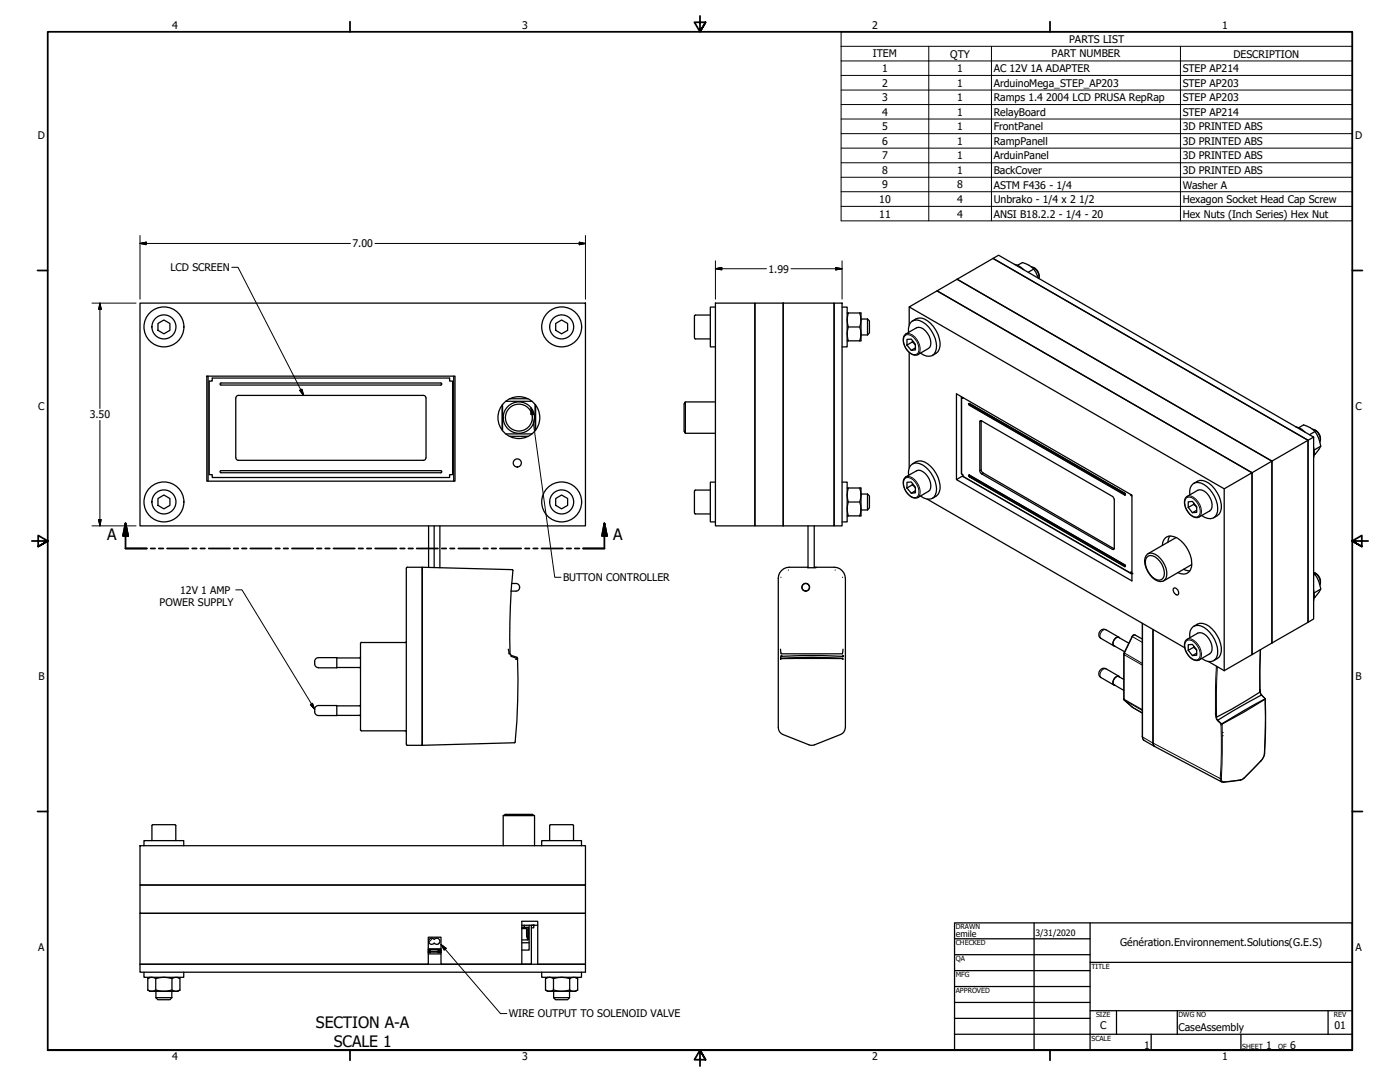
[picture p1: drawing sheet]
<svg xmlns="http://www.w3.org/2000/svg" width="559mm" height="432mm" viewBox="0 0 559 432" stroke-linecap="round" stroke-linejoin="round" font-family="sans-serif">
<!-- layer: Hatch (ANSI) -->
<path d="M172.7 374.5l-1.6 1.5M175.3 376.4l-.4 .3" fill="none" stroke="#000" stroke-width=".4"/>
<!-- layer: Visible (ANSI) -->
<g fill="none" stroke="#000" stroke-width=".51">
<path d="M382 111.4l-8 4.7 125.7 72.6-11.1 6.4-125.7-72.6 11.1-6.4 125.7 72.6v72.5l-11.1 6.5M382 111.4l125.7 72.6v72.6M382 111.4l125.7 72.6-8 4.7v72.5l8-4.6M382 111.4l14.4-8.3 125.7 72.6v72.6l-14.4 8.3M404.9 105.5l1.2 .4 2.5 1.7M406.1 105.9l2-1.1a8.1 8.1 0 0 1 6.3 6.2M411.6 106.4a4.5 4.5 0 0 1 3.1 4.8M412.6 106.7a3.9 3.9 0 0 1 2.2 4M412.6 107.4l-2.2 1.2M55.9 121h177.8v88.9h-177.8zM63.1 129.1l2.3-1.4 2.4 1.4v2.7l-2.4 1.4-2.3-1.4zM221.8 129.1l2.4-1.4 2.4 1.4v2.7l-2.4 1.4-2.4-1.4z"/>
<path d="M283.5 125.7h-5.9l-.4 .3 .1 9.1 6.2 .2M285.6 121h15.7v88.9h-15.7zM285.6 122.6h-2.1v15.8h2.1M301.3 121h11.3v88.9h-11.3zM312.6 121h20.3v88.9h-20.3zM332.9 121h3.2v88.9h-3.2zM336.1 122.6h2v15.8h-2M338.1 124.9h5.6v11.1h-5.6M338.6 124.9a9 9 0 0 0 0 5.6 8.8 8.8 0 0 0 0 5.5M338.6 130.5h4.6M343.2 124.9a7.9 7.9 0 0 1 0 5.6 7.8 7.8 0 0 1 0 5.5M343.7 127.3h2.6"/>
<path d="M343.7 133.7h2.6M346.3 127.3l.7 .8v4.7l-.7 .9M346.3 127.3v6.4M361.1 133.7l4.7-2.9a4.6 4.6 0 0 1 5.1 3.4 4.2 4.2 0 0 1-.3 4.9l-4.3 2.4a4.5 4.5 0 0 1-5.2-3.5l-.5-1.6a3.3 3.3 0 0 1 .5-2.7zM362 135.4l1.7-.1 1.7 2.1v2.2l-1.7 .2-1.7-2.1zM362.6 132.7a3.6 3.6 0 0 1 .8-3.8 3.6 3.6 0 0 1 3.7-.9 11.7 11.7 0 0 1 6.6 11.4 3.2 3.2 0 0 1-5.1 2.3l-1.2-.8M362.9 122.5v7.2M364.2 136.5l1.2 1.2M364.2 136.5l-2.2 1.2M364.2 128.1a4.9 4.9 0 0 1 7.3 1 11.1 11.1 0 0 1 3.4 10.2l-.5 1-2.2 1.6M364.2 136v.5M365.4 138.8l-1.7 1"/>
<path d="M82.5 150.1h99.1v41.9h-99.1zM83.1 150.1v41.9M83.5 152.1h1.2v-1.2h94.8v1.2h1.2v37.3h-1.2v1.2h-94.8v-1.2h-1.2zM87.9 153l.3-.2h87.7l.4 .5-.4 .4h-87.7l-.3-.2zM94.1 158.8v23.9M95.1 157.8h73.9l.7 .3 .3 .7M95.2 157.8l-.7 .3-.3 .7M170.1 158.8l-.1 23.9-.6 .9-74.3 .1M181.1 150.1v41.9M203.5 159.1h7.2M362.9 140.7v46.1M383.7 158.5v30.5l.7 .5 .1 .7 67 38.8"/>
<path d="M383.8 158.4l.1 .4 .5 .2v-.3M200.4 161.7v9.9M200.6 161.4v10.4M201.9 160.1h10.4M201.9 173.2h10.4M203.5 174.1h7.2M213.6 161.4v10.4M213.8 161.7v9.9M273.6 160.4v12.5l-.6-.9v-10.8zM273.6 160.4h12M273.6 172.9h12M386.8 161l62.1 35.8 .3 .7"/>
<path d="M387 161l.2 .5 62 35.8M391.2 168h.6l52.3 30.1 .7 1.2-.2 19.9-.5 .1-52.7-30.5-.3-1zM391.7 167.9l-.1 19.6 .4 .9 52.8 30.5M517.1 170.3l2.6 1.1 1.2 1.1M518.4 170.7l1.9-1.2a8.6 8.6 0 0 1 6.5 6.9l.4 1.7-1.5 2.2-1.1 1.1M522.1 175.7l2.2-1.3v72.6l-2.2 1.3zM523.8 171.3a4.3 4.3 0 0 1 3.1 5.1M524.3 174.4l-125.7-72.5-2.2 1.2 125.7 72.6-14.4 8.3v72.6M524.3 178.4l.3 1.6-.3 2.7M524.8 171.6a3.9 3.9 0 0 1 2.2 3.9M524.9 172.2l-2.2 1.3M527.2 178.1l-2.6 1.5"/>
<path d="M63.1 198.9l2.3-1.4 2.4 1.4v2.8l-2.4 1.4-2.3-1.4zM87.9 188l.3-.2h87.7l.4 .4-.4 .5h-87.7l-.3-.2zM94.2 182.7l.3 .7 .7 .3M221.8 198.9l2.4-1.4 2.4 1.4v2.8l-2.4 1.4-2.4-1.4zM283.5 195.6h-5.9l-.4 .3 .1 9 6.2 .2M285.6 192.4h-2.1v15.9h2.1M336.1 192.4h2v15.9h-2M338.1 194.8h5.6v11.1h-5.6M338.6 194.8a9 9 0 0 0 0 5.5 8.8 8.8 0 0 0 0 5.6M343.2 194.8a7.9 7.9 0 0 1 0 5.5 7.8 7.8 0 0 1 0 5.6M343.7 197.2h2.6M346.3 197.2l.7 .7v4.8l-.7 .8"/>
<path d="M346.3 197.2v6.3M361.1 190.7l4.7-2.8a3 3 0 0 1 3.6 1.1 6.2 6.2 0 0 1 1.8 6.6l-4.9 3a4.1 4.1 0 0 1-4.9-2.7l-.8-2.5a3.3 3.3 0 0 1 .5-2.7zM362 192.5l1.7-.2 1.7 2.1v2.3l-1.7 .1-1.7-2zM362.6 189.7a3.6 3.6 0 0 1 3.4-4.9 10.9 10.9 0 0 1 7.8 10.3 3.4 3.4 0 0 1-1.3 3.6 3.4 3.4 0 0 1-3.9 0l-1.2-.8M364.2 193.5l1.2 1.3M364.2 193.5l-2.2 1.3M364.2 185.1a4.9 4.9 0 0 1 7.3 1 11.1 11.1 0 0 1 3.4 10.2l-.5 1.1-2.2 1.5M364.2 193v.5M365.4 195.8l-1.7 1M370.1 199.2l102.8 59.3M384.4 189.9l-2.6 1.5 70 40.4v-34.2l-70-40.4v34.2M386.8 189.6l62.1 35.8 .3 .7"/>
<path d="M387 189.6l.2 .5 62 35.8M451.4 197.4v.3l.3-.2M451.4 197.7l.4 .2M473.3 198.5l4.8-2.9a4.6 4.6 0 0 1 5.1 3.4 4.2 4.2 0 0 1-.3 4.9l-4.3 2.4a4.1 4.1 0 0 1-4.9-2.7l-.7-1.5-.2-1.7zM474.9 197.5a3.6 3.6 0 0 1 .7-3.8 3.6 3.6 0 0 1 3.8-.9 11.1 11.1 0 0 1 6.2 12.5 3.6 3.6 0 0 1-5.9 .4M476.5 192.9a5 5 0 0 1 7.2 1 11.3 11.3 0 0 1 3.5 10.3l-.5 .9-2.3 1.5M488.6 195.1v72.6M171.1 209.9v16.5M173.3 209.9v16.6M175.6 209.9v16.7M322.5 209.9v16.7M325 209.9v16.7"/>
<path d="M338.6 200.3h4.6M343.7 203.5h2.6M463.9 217.7a3.3 3.3 0 0 1 4.7-3.5 12.1 12.1 0 0 1 7 12 3.4 3.4 0 0 1-5.4 2.3M466.9 213.9l-.7 2.5M469.5 214.5l-11.3 6.5M474.3 200.3l1.6-.2 1.7 2.1v2.3l-1.7 .1-1.6-2.1zM476.4 201.3l1.2 1.2M476.4 201.3l-2.1 1.2M476.5 200.8l-.1 .5M477.6 203.6l-1.7 1M162.2 226.8v70.2l.4 .4h5.9v-71h-5.9l-.4 .4M168.5 227.4h.1"/>
<path d="M204 235.9l-.5 18.7 .1 6.3 .5 .7M204.2 232.9h2.2l.7 .5 .3 1M204.3 232.9l-.3 3M204.3 232.9l.4-5.3-.2-.3-35.9-.9v71l36.9-1a214.3 214.3 0 0 0 1.1-33.6M207.4 234.5l-.3 .8-.7 .5-2.4 .1M311.7 230.4h.1M314.7 227.5h.1M322.4 226.4h3.3M322.5 226.4h-7.4a4.4 4.4 0 0 0-4.5 4.5v59.4a2.95 2.95 0 0 0 1.9 2.8l11.2 4.3 1.4-.2 10.4-4.1a3.1 3.1 0 0 0 1.9-2.8v-59.4a4.6 4.6 0 0 0-4.5-4.5h-7.9M333.3 227.5h.1M336.3 230.4h.1M451.8 228.4l-.4-.2 .1 .8 .3-.1"/>
<path d="M457.6 222.5a2.33 2.33 0 0 1 3.3-.3 7.3 7.3 0 0 1 3.3 8.5 2.66 2.66 0 0 1-4.2-.4 7.2 7.2 0 0 1-2.4-7.8zM458.1 221a5.2 5.2 0 0 1 6 3.1 6.4 6.4 0 0 1 .8 7.4 4.2 4.2 0 0 1-5.9-2.1 7.2 7.2 0 0 1-1.5-7.7zM468.3 234.9l.3-.3a1.7 1.7 0 0 1 1.6 1 1.7 1.7 0 0 1-.3 1.9 2.27 2.27 0 0 1-1.6-2.6zM472.4 227.2l2.5 .6M475.7 225.3l-11.3 6.5M524.3 235.5l.3 1.5-.3 2.7M524.3 228.4a4.5 4.5 0 0 1 2.6 5M524.3 228.7a11.2 11.2 0 0 1 2.9 6.4l-1.5 2.2-1.1 1.1M524.8 228.6a3.9 3.9 0 0 1 2.2 3.9M524.9 229.2l-.6 .4M527.2 235.1l-2.6 1.5M144.3 256.3l-.4 .5v34.7l.4 .2h17.5l.4 .4"/>
<path d="M162.2 256l-.4 .4h-17.5M202.9 259.1l.3 1.8h.4M311.5 259.1l.3 1.8h24.4l.3-1.8M446.6 254.3l-5.1-3a2.01 2.01 0 0 0-2.6 .8 2.01 2.01 0 0 0 .5 2.7l5.2 2.9M446.8 254.6l-.3-.3a2.37 2.37 0 0 0-2 3.4l.5 .2M450.5 256.7l-4-2.3a2.21 2.21 0 0 0-1.9 3.3l4.3 2.4M455.9 255l-2.8-1.6a.85 .85 0 0 0-1.2 .6l-3.3 7v18.1l3.4 3.2M455.9 248.7v45.2l.4 1.3 4.5 2.7M460.2 251.2v45.3M473.3 255.5l4.8-2.8a4.6 4.6 0 0 1 5.1 3.3 4.2 4.2 0 0 1-.3 4.9l-4.3 2.5a5 5 0 0 1-5.6-4.3l-.2-1.7zM474.3 257.3l1.6-.1 1.7 2.1v2.2l-1.7 .1-1.6-2.1zM474.9 254.5a3.6 3.6 0 0 1 .7-3.8 3.6 3.6 0 0 1 3.8-.9 11.2 11.2 0 0 1 6.2 12.6 3.6 3.6 0 0 1-5.9 .4"/>
<path d="M476.4 258.3l1.2 1.2M476.4 258.3l-2.1 1.2M476.5 249.9a4.9 4.9 0 0 1 7.2 1.1 11.1 11.1 0 0 1 3.5 10.2l-.5 1-2.3 1.5M476.5 257.9l-.1 .4M503.1 259.3l-.2 16.9-11.3 6.8-6 3.2-.5-1.5M125.6 265a1.99 1.99 0 0 1 1-2.5l7.8-.1v4.1h-7.3M125.6 265l.3 .8 1.2 .6M134.4 266.4h9.1l.4 .4M143.9 262.2l-.4 .4h-9.1M204.1 261.6l-.1 .3 2.2 .8M204.1 261.6l2.2 .7M206.2 262.7l-.3 .4 .7-.3"/>
<path d="M206.3 262.3l.3 .5M206.3 262.3l-.1 .4M336.5 262.1l-.1-.1a189.7 189.7 0 0 0-24.7-.1l-.1 .8a148.6 148.6 0 0 1 24.8 .2v.2l-.2-.3h-18.3h-6.1l-.2 .3v-.4M446.6 269.9l-5.1-3a2.04 2.04 0 0 0-2.6 .8 2.04 2.04 0 0 0 .5 2.7l5.2 3M446.8 270.2l-.3-.4a2.45 2.45 0 0 0-2 3.5l.5 .1M448.6 271.1l-2.1-1.1a2.14 2.14 0 0 0-1.9 3.2l4 2.3M477.6 260.7l-1.7 .9M482.3 264l6.3 3.7M502.9 275.2l.7 2.2M503.5 277.4l-17.4 10 1.5 1.5 13.1-7.7 4.3-2.2M503.5 277.4h.1M503.6 277.4l1.5 1.5"/>
<path d="M505 279l.1 11-.5 11.4-1.2 2.2-7.5 7.5-4.1 .7-4.2 .2-26.7-14.1-.7-1.4M505 279l-17.6 10.2 .2-.3M125.9 282.2l1.2-.6h7.3v4h-7.3a2.09 2.09 0 0 1-1.2-3.4zM134.4 285.5h9M143.5 285.4l.4 .4M143.9 281.3l-.4 .4h-9.1M168.5 296.4h.1M452 282.3h.1M452.1 282.3l3.8 2.2M460.2 296.5l.3 1.1 .4 .3M55.9 337.5h177.8v15.7h-177.8zM57.5 337.5v-2h15.8v2"/>
<path d="M60.6 329.4v6.1M61 329.1l-.4 .4M61 329.1h8.8M69.8 329.1l.4 .4M70.2 329.4v6.1M200.9 325.5l.8-.5h10.8l.9 .5zM200.9 325.5v12M213.4 325.5v12M216.2 337.5v-2h15.9v2M219.4 329.4v6.1M228.5 329.1h-8.8l-.3 .4M228.6 329.1l.3 .4"/>
<path d="M228.9 329.4v6.1M55.9 353.2h177.8v11.3h-177.8zM55.9 364.5h177.8v23.5h-177.8v-3.2h177.8h-19.1v-17.1h-6.3v17.1h-32.3v-10.8h-5.1v10.8h-115zM170.9 380h.9l-.9 .2M170.9 379.3h.9l-.9 .2M170.9 379.9h5.1M170.9 379h5.1M170.9 379.8h5.1M170.9 378.7h5.1M170.9 378.9h5.1M171.6 374.6l.7-.2 1 .5a1.26 1.26 0 0 1 1.9-.2 1.26 1.26 0 0 1 0 1.9 1.26 1.26 0 0 1-1.9-.2 1.24 1.24 0 0 1-1.9 .1 1.24 1.24 0 0 1 .2-1.9zM176 380h-1.2l1.2 .2"/>
<path d="M176 379.3h-1.2l1.2 .2M208.3 369.3h6.3M208.3 370.6h2.1v3h-.2l.3 1.5M208.3 370.1h.9M208.3 376.2h2.9M209.2 369.3v.8h1.7v5h-2.6M210.2 370.6v3M210.4 374.1h.5M211.2 369.3v9.9h-2.9M212.1 370.3h.9v-1h-.9v15.4h-3.8M213.1 369.4h.1M213.1 369.3l-.1 .1"/>
<path d="M57.5 388v2h15.8v-2M59 395.1l1.6 .5M59 390.5a2.73 2.73 0 0 1 3.2 0 10.6 10.6 0 0 1 6.4 0 2.73 2.73 0 0 1 3.2 0M59 395.1l.8 .5h.8M59 390.5v4.6M59.8 390l-.8 .5M62.2 390.5v4.6M62.2 398.1l.8 .9h4.8l.8-.9M62.2 398.1h6.4M62.2 395.6v2.5M68.6 395.6v2.5M68.6 390.5v4.6"/>
<path d="M71 390l.8 .5v4.6M71.8 395.1l-.8 .5h-10.4M71.8 395.1a2.73 2.73 0 0 1-3.2 0 10.6 10.6 0 0 1-6.4 0l-1.6 .5M170.9 380.7h5.1M216.2 388v2h15.9v-2M217.7 395.1l1.6 .5M217.7 390.5a2.73 2.73 0 0 1 3.2 0 10.6 10.6 0 0 1 6.5 0 2.73 2.73 0 0 1 3.2 0M217.7 395.1l.9 .5h.7M217.7 390.5v4.6M218.6 390l-.9 .5M220.9 390.5v4.6M221 398.1l.7 .9h4.9l.7-.9"/>
<path d="M221 398.1h6.3M221 395.6v2.5M227.3 395.6v2.5M227.4 390.5v4.6M229.7 390l.9 .5v4.6M230.6 395.1l-.9 .5h-10.4M230.6 395.1a2.73 2.73 0 0 1-3.2 0 10.6 10.6 0 0 1-6.5 0l-1.6 .5"/>
<circle cx="65.4" cy="130.5" r="8"/>
<circle cx="65.4" cy="130.5" r="4.8"/>
<circle cx="224.2" cy="130.5" r="8"/>
<circle cx="224.2" cy="130.5" r="4.8"/>
<circle cx="207.1" cy="166.7" r="8.4"/>
<circle cx="207.1" cy="166.7" r="5.4"/>
<circle cx="207.1" cy="166.7" r="6.3"/>
<circle cx="206.5" cy="184.8" r="1.62"/>
<circle cx="65.4" cy="200.3" r="8"/>
<circle cx="65.4" cy="200.3" r="4.8"/>
<circle cx="224.2" cy="200.3" r="8"/>
<circle cx="224.2" cy="200.3" r="4.8"/>
<circle cx="321.6" cy="234.3" r="1.49"/>
<circle cx="321.6" cy="234.4" r="1.54"/>
</g>
<g fill="#000">
<circle cx="451.8" cy="228.9" r=".25"/>
<circle cx="311.7" cy="261.7" r=".25"/>
<circle cx="336.3" cy="261.9" r=".25"/>
<circle cx="336.3" cy="261.7" r=".25"/>
<circle cx="212.8" cy="369.3" r=".25"/>
</g>
<!-- layer: Visible Narrow (ANSI) -->
<g fill="none" stroke="#000" stroke-width=".4">
<path d="M361.1 134a2.35 2.35 0 0 1 3.3 .4 6 6 0 0 1 2.1 6.3 2.32 2.32 0 0 1-3.9-.4 5.4 5.4 0 0 1-1.5-6.3zM361.6 133.3a3.7 3.7 0 0 1 4.4 2.1 4.6 4.6 0 0 1 .3 6.1M383.9 158.8v30.4M386.8 161l.1 .8M386.9 161l-.4 .2 .4 .6M386.9 161l62 35.8M386.9 161.8l62 35.8M386.9 161h.1M387.2 161.5l-.2 .2 62 35.8 .2-.1M391.6 168l-.5 .3M361.1 191.1a2.35 2.35 0 0 1 3.3 .4 6 6 0 0 1 2.1 6.2 1.92 1.92 0 0 1-3 .4 5.9 5.9 0 0 1-2.4-7zM361.6 190.3a4.6 4.6 0 0 1 5 3.4 4.2 4.2 0 0 1-.3 4.9"/>
<path d="M384.4 190.1l67 38.6M386.8 189.6l.1 .8M386.9 189.5l-.4 .2 .4 .7M386.9 189.5l62 35.9M386.9 190.4l62 35.8M386.9 189.5v.1M387.2 190.1l-.2 .1 62 35.9 .2-.2M391.6 187.5l-.5 .3M392.4 188.7l-.6 .4M448.9 196.8l.4 .6-.4 .2M448.9 196.8h.1M449.2 197.5l-.3 .1"/>
<path d="M473.4 198.8a2.38 2.38 0 0 1 3.2 .5 5.9 5.9 0 0 1 2.2 6.2 1.97 1.97 0 0 1-3.1 .3 6.4 6.4 0 0 1-2.7-6.2zM473.8 198.1a3 3 0 0 1 3.6 1.2 6.2 6.2 0 0 1 1.8 6.5l-.6 .5M444.6 218.9l-.5 .4M448.9 225.4l.4 .6-.4 .2M448.9 225.4h.1M449.2 226.1l-.3 .1M441.5 251.3a2.29 2.29 0 0 0-2.1 3.5M451.9 254l.1 .1M452 254.1l-3.2 6.5 7.1 4.1M452 254.1l3.9 2.2M453.1 253.4l-.8 .2-.3 .5M456.1 248.8v45.3l30.9 16.6"/>
<path d="M473.4 255.9a2.28 2.28 0 0 1 3.2 .4 5.9 5.9 0 0 1 2.2 6.3 1.97 1.97 0 0 1-3.1 .2 6.4 6.4 0 0 1-2.7-6.2zM473.8 255.1a3 3 0 0 1 3.6 1.2 6.2 6.2 0 0 1 1.8 6.5l-.6 .6M503 259.3l-.1 16.9M441.5 266.9a2.32 2.32 0 0 0-2.1 3.5M448.6 278.8l.2 .6M448.7 260.5l-.1 .7v-.2M455.9 265.4l-7.3-4.2v17.8l7.3 4.2M485.5 265.9l-.4 18.8a4.3 4.3 0 0 0 2.5 4.4M485.9 266.1l-.4 9.9 .1 10.2M502.9 275.9l.3 1.2 1.8 1.8M505 279l.1 7.4-.5 15.1-1.2 2-6.7 6.9-1.5 .8M452 282.3h.1"/>
<path d="M455.9 283.5l-7.1-4 3.2 2.8 3.9 2.2M455.9 293.9l.7 1.6M485.5 286l.6 1.4M487.4 289.2l.1 10.9-.5 10.6M487.8 288.9l.1 11.1-.4 10.7a1.06 1.06 0 0 0 1.1 1.3l6.6-.8M487 310.7h.5M487 310.7l.2 .8 .5 .5M488.6 312l-.2 .2M495.2 311.2l-.1 .1M496.7 310.4l-.1 .1M503.4 303.5v.1M504.8 300.7l-.2 .1"/>
</g>
<g fill="#000">
<circle cx="487.9" cy="292.4" r=".19"/>
<circle cx="487.9" cy="293.6" r=".19"/>
</g>
<!-- layer: Symbol (ANSI) -->
<g fill="none" stroke="#000" stroke-width=".4">
<path d="M335.7 18.5v-5.8h204.1v5.8M335.7 18.5h204.1v5.8M335.7 18.5v69.6h204.1v-63.8M370.7 18.5v69.6M395.7 18.5v69.6M471.2 18.5v69.6M335.7 24.3h204.1M335.7 30.1h204.1M335.7 35.9h204.1M335.7 41.7h204.1M335.7 47.5h204.1M335.7 53.3h204.1"/>
<path d="M335.7 59.1h204.1M335.7 65h204.1M335.7 70.7h204.1M335.7 76.5h204.1M335.7 82.4h204.1M92.5 106.7h2.5l26.2 51.1M119.6 155.8l.9-.5 .7 2.5zM212 162.9l.9 2.4-1 .1zM212 162.9l9.4 67.5h2.5M94.1 235.4h2.5l29 47.7M123.9 281.2l.8-.5 .9 2.4zM176 376.9l2.1 1.6-.8 .7z"/>
<path d="M176 376.9l23.8 27.6h2.5"/>
</g>
<!-- layer: Section Line (ANSI) -->
<g fill="none" stroke="#000" stroke-width=".7">
<path d="M50.1 208.9l1 5h-2zM50.1 208.9v10h8.5M60.1 218.9h1.8M63.4 218.9h1.8M66.7 218.9h8.5M76.7 218.9h1.8M80 218.9h1.8M83.3 218.9h8.5M93.3 218.9h1.8M96.6 218.9h1.8M99.9 218.9h8.5M109.9 218.9h1.8"/>
<path d="M113.2 218.9h1.8M116.5 218.9h8.5M126.5 218.9h1.8M129.8 218.9h1.8M133.1 218.9h8.5M143.1 218.9h1.8M146.4 218.9h1.8M149.7 218.9h8.5M159.7 218.9h1.8M163 218.9h1.8M166.3 218.9h8.5M176.3 218.9h1.8"/>
<path d="M179.6 218.9h1.8M182.9 218.9h8.6M192.9 218.9h1.9M196.2 218.9h1.9M199.5 218.9h8.5M209.5 218.9h1.8M212.9 218.9h1.7M216.2 218.9h8.5M226.1 218.9h1.9M229.4 218.9h1.9M241.2 208.9l1.1 5h-2zM241.2 208.9v10h-8.5"/>
</g>
<path d="M50.1 208.9l1 5zM50.1 208.9l1 5h-2zM241.2 208.9l1.1 5zM241.2 208.9l1.1 5h-2z" fill="#000" stroke="#000" stroke-width=".7"/>
<!-- layer: Border (ANSI) -->
<g fill="none" stroke="#000" stroke-width=".7">
<path d="M139.7 8.6v4.1M279.4 6.3v6.4l-2.2-3.8h4.4l-2.2 3.8 2.2-3.8M419.1 8.6v4.1M15 107.9h4M539.8 107.9h4M12.7 215.9h6.3l-3.8-2.2v4.4l3.8-2.2-3.8 2.2M546.1 215.9h-6.3l3.8-2.2v4.4l-3.8-2.2 3.8 2.2M15 323.8h4M539.8 323.8h4M19 419.1v-406.4h520.8v406.4h-520.8h520.8M139.7 419.1v4.1M419.1 419.1v4.1"/>
<path d="M281.6 422.9l-2.2-3.8 2.2 3.8h-4.4l2.2-3.8v6.3"/>
</g>
<!-- layer: Title (ANSI) -->
<g fill="none" stroke="#000" stroke-width=".51">
<path d="M381 368.3h158.8v50.8h-158.8zM381 374.6h54.1M412.7 368.3v50.8M435.1 368.3v50.8M381 381h54.1M381 387.3h54.1M381 393.7h54.1M435.1 384h104.7M381 400h54.1M381 406.4h54.1M381 412.7h158.8M435.1 403.4h104.7"/>
<path d="M445.6 403.4v9.3M459.5 412.7v6.4M469.9 403.4v9.3M495.3 412.7v6.4M530.1 403.4v9.3"/>
</g>
<!-- layer: Symbol (ANSI) -->
<path d="M119.6 155.8l1.6 2zM119.6 155.8l.9-.5 .7 2.5zM212 162.9l.9 2.4zM212 162.9l.9 2.4-1 .1zM123.9 281.2l1.7 1.9zM123.9 281.2l.8-.5 .9 2.4zM176 376.9l2.1 1.6zM176 376.9l2.1 1.6-.8 .7z" fill="#000" stroke="#000" stroke-width=".4"/>
<!-- layer: Dimension (ANSI) -->
<g fill="none" stroke="#000" stroke-width=".4">
<path d="M55.9 97.2l2.5-.6v1.1zM55.9 97.2h84M55.9 94v25.4M149.7 97.2h84M231.2 96.6l2.5 .6-2.5 .5zM233.7 94v25.4M285.6 107.3l2.5-.6v1zM285.6 107.3h20.3M285.6 104.1v15.3M315.7 107.3h20.4M333.6 106.7l2.5 .6-2.5 .4zM336.1 104.1v15.3"/>
<path d="M36.7 121h17.6M39.9 121l.5 2.4h-1zM39.9 121v42M39.9 167.8v42.1M36.7 209.9h17.6M39.4 207.3h1l-.5 2.6z"/>
</g>
<path d="M55.9 97.2l2.5-.6zM55.9 97.2l2.5-.6v1.1zM231.2 97.7l2.5-.5zM231.2 96.6l2.5 .6-2.5 .5zM285.6 107.3l2.5-.6zM285.6 107.3l2.5-.6v1zM333.6 107.7l2.5-.4zM333.6 106.7l2.5 .6-2.5 .4zM39.9 121l.5 2.4zM39.9 121l.5 2.4h-1zM39.4 207.3l.5 2.6zM39.4 207.3h1l-.5 2.6z" fill="#000" stroke="#000" stroke-width=".4"/>
<g font-size="6.3">
<text x="42.8" y="215.3">A</text>
<text x="244.7" y="215.3">A</text>
<text x="126.1" y="410.1">SECTION A-A</text>
<text x="133.2" y="417.6">SCALE 1</text>
</g>
<g font-size="4.2">
<text x="68.7" y="11.7">4</text>
<text x="208.4" y="11.7">3</text>
<text x="348.1" y="11.7">2</text>
<text x="487.8" y="11.7">1</text>
<text x="426.8" y="17.1">PARTS LIST</text>
<text x="348.4" y="22.9">ITEM</text>
<text x="379.3" y="23">QTY</text>
<text x="419.7" y="22.9">PART NUMBER</text>
<text x="492.3" y="23">DESCRIPTION</text>
<text x="352.1" y="28.8">1</text>
<text x="382.1" y="28.8">1</text>
<text x="396.6" y="28.8">AC 12V 1A ADAPTER</text>
<text x="472.1" y="28.8">STEP AP214</text>
<text x="352.1" y="34.5">2</text>
<text x="382.1" y="34.5">1</text>
<text x="396.6" y="34.6">ArduinoMega_STEP_AP203</text>
<text x="472.1" y="34.5">STEP AP203</text>
<text x="352.1" y="40.4">3</text>
<text x="382.1" y="40.3">1</text>
<text x="396.6" y="40.4">Ramps 1.4</text>
<text x="417.6" y="40.4">2004 LCD PRUSA RepRap</text>
<text x="472.1" y="40.4">STEP AP203</text>
<text x="352.1" y="46.2">4</text>
<text x="382.1" y="46.2">1</text>
<text x="396.6" y="46.2">RelayBoard</text>
<text x="472.1" y="46.2">STEP AP214</text>
<text x="352.1" y="51.9">5</text>
<text x="382.1" y="51.9">1</text>
<text x="396.6" y="52">FrontPanel</text>
<text x="472.1" y="52">3D PRINTED ABS</text>
<text x="15.1" y="55.5">D</text>
<text x="352.1" y="57.8">6</text>
<text x="382.1" y="57.8">1</text>
<text x="396.6" y="57.8">RampPanell</text>
<text x="472.1" y="57.8">3D PRINTED ABS</text>
<text x="540.9" y="55.5">D</text>
<text x="352.1" y="63.6">7</text>
<text x="382.1" y="63.6">1</text>
<text x="396.6" y="63.6">ArduinPanel</text>
<text x="472.1" y="63.6">3D PRINTED ABS</text>
<text x="352.1" y="69.4">8</text>
<text x="382.1" y="69.3">1</text>
<text x="396.6" y="69.4">BackCover</text>
<text x="472.1" y="69.4">3D PRINTED ABS</text>
<text x="352.1" y="75.2">9</text>
<text x="382.1" y="75.2">8</text>
<text x="396.6" y="75.2">ASTM F436 - 1/4</text>
<text x="472.1" y="75.2">Washer A</text>
<text x="351" y="81">10</text>
<text x="382.1" y="81">4</text>
<text x="396.6" y="81">Unbrako - 1/4 x 2</text>
<text x="430.7" y="81">1/2</text>
<text x="472.1" y="81">Hexagon Socket Head Cap Screw</text>
<text x="351" y="86.8">11</text>
<text x="382.1" y="86.8">4</text>
<text x="396.6" y="86.9">ANSI B18.2.2 - 1/4 - 20</text>
<text x="472.1" y="86.9">Hex Nuts (Inch Series) Hex Nut</text>
<text x="140.7" y="98.7">7.00</text>
<text x="68" y="108.2">LCD SCREEN</text>
<text x="306.8" y="108.8">1.99</text>
<text x="15.2" y="163.4">C</text>
<text x="35.8" y="166.9">3.50</text>
<text x="541" y="163.4">C</text>
<text x="224.7" y="231.9">BUTTON CONTROLLER</text>
<text x="71.9" y="237">12V 1 AMP</text>
<text x="63.7" y="242">POWER SUPPLY</text>
<text x="15.3" y="271.4">B</text>
<text x="541.1" y="271.4">B</text>
<text x="447.1" y="377.4">Génération.Environnement.Solutions(G.E.S)</text>
<text x="15.2" y="379.3">A</text>
<text x="541" y="379.3">A</text>
<text x="203.1" y="406">WIRE OUTPUT TO SOLENOID VALVE</text>
<text x="439.1" y="410.8">C</text>
<text x="470.4" y="411.4">CaseAssembly</text>
<text x="532.6" y="410.8">01</text>
<text x="456.7" y="418.6">1</text>
<text x="505.3" y="418.5">1</text>
<text x="515" y="418.5">6</text>
<text x="68.7" y="423.2">4</text>
<text x="208.4" y="423.2">3</text>
<text x="348.1" y="423.2">2</text>
<text x="487.8" y="423.2">1</text>
</g>
<g font-size="3.5">
<text x="381.5" y="374.1">emile</text>
<text x="413.3" y="373.6">3/31/2020</text>
</g>
<g font-size="2.8">
<text x="381.5" y="370.8">DRAWN</text>
<text x="381.5" y="377.3">CHECKED</text>
<text x="381.5" y="383.6">QA</text>
<text x="381.5" y="390">MFG</text>
<text x="435.6" y="386.6">TITLE</text>
<text x="381.5" y="396.3">APPROVED</text>
<text x="437.5" y="406">SIZE</text>
<text x="470.4" y="406">DWG NO</text>
<text x="532.4" y="405.9">REV</text>
<text x="435.6" y="415.4">SCALE</text>
<text x="495.8" y="418.5">SHEET</text>
<text x="510.2" y="418.5">OF</text>
</g>
</svg>
